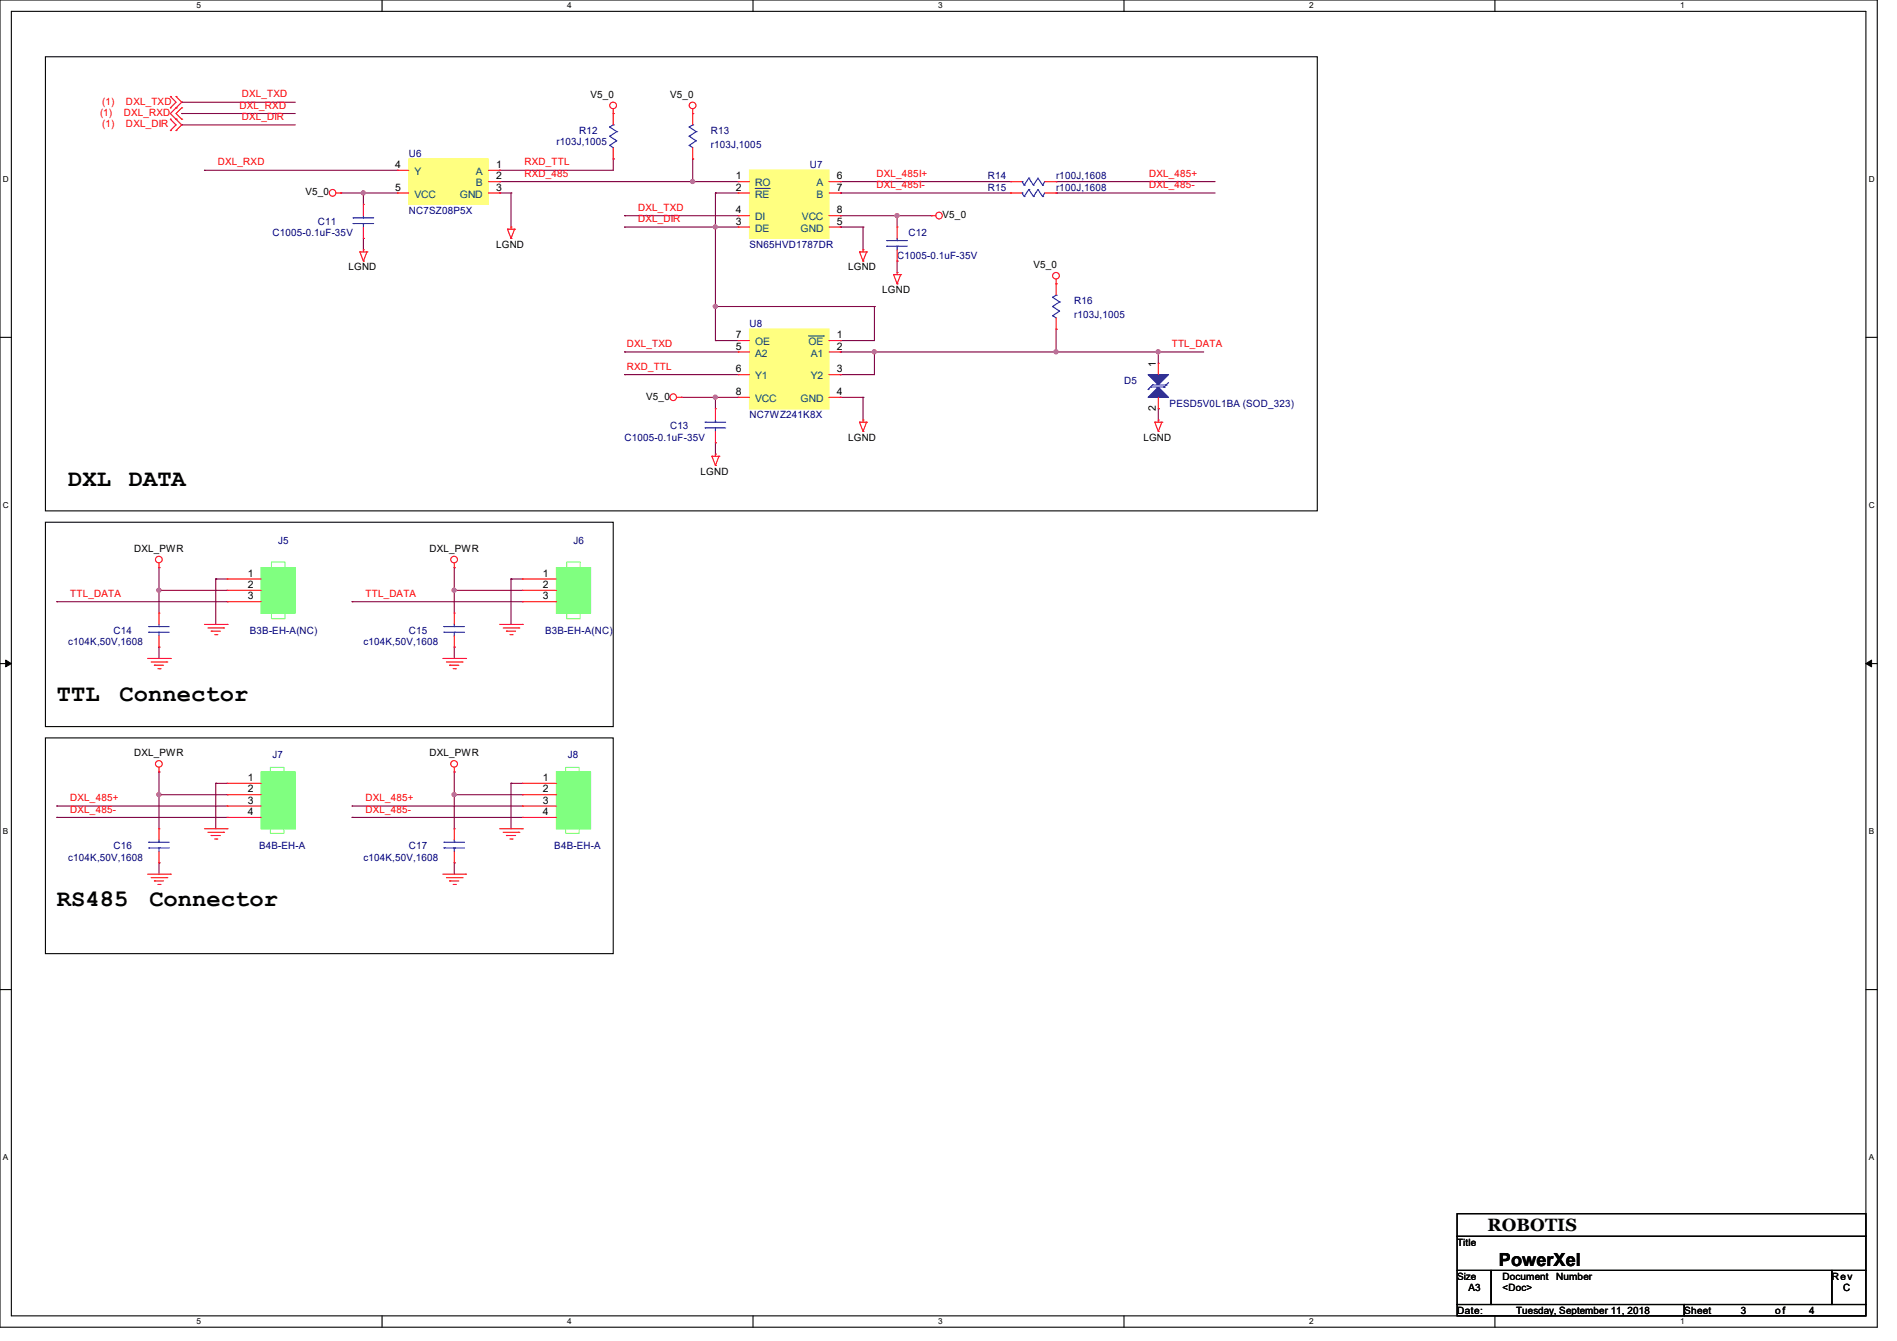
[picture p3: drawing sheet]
<svg xmlns="http://www.w3.org/2000/svg" width="297mm" height="210mm" viewBox="0 0 297 210" stroke-linecap="round" stroke-linejoin="round" font-family="sans-serif">
<path d="M0 0h293.9v207.9h-293.9zM1.8 1.8h290.3v204.3h-290.3z" fill="none" stroke="#000" stroke-width=".17"/>
<g fill="#fff">
<path d="M30.8 .2h.7v1.4h-.7z"/>
<path d="M30.8 206.2h.7v1.4h-.7z"/>
</g>
<path d="M59.8 0v1.8M59.8 206.1v1.8" fill="none" stroke="#000" stroke-width=".17"/>
<g fill="#fff">
<path d="M88.8 .2h.7v1.4h-.7z"/>
<path d="M88.8 206.2h.7v1.4h-.7z"/>
</g>
<path d="M117.9 0v1.8M117.9 206.1v1.8" fill="none" stroke="#000" stroke-width=".17"/>
<g fill="#fff">
<path d="M146.9 .2h.7v1.4h-.7z"/>
<path d="M146.9 206.2h.7v1.4h-.7z"/>
</g>
<path d="M176 0v1.8M176 206.1v1.8" fill="none" stroke="#000" stroke-width=".17"/>
<g fill="#fff">
<path d="M205 .2h.7v1.4h-.7z"/>
<path d="M205 206.2h.7v1.4h-.7z"/>
</g>
<path d="M234.1 0v1.8M234.1 206.1v1.8" fill="none" stroke="#000" stroke-width=".17"/>
<g fill="#fff">
<path d="M263.1 .2h.6v1.4h-.6z"/>
<path d="M263.1 206.2h.6v1.4h-.6z"/>
<path d="M.5 27.3h.9v1.4h-.9z"/>
<path d="M292.6 27.3h.9v1.4h-.9z"/>
<path d="M.5 78.4h.9v1.4h-.9z"/>
<path d="M292.6 78.4h.9v1.4h-.9z"/>
</g>
<path d="M0 52.8h1.8M292.1 52.8h1.8" fill="none" stroke="#000" stroke-width=".17"/>
<g fill="#fff">
<path d="M.5 129.5h.8v1.4h-.8z"/>
<path d="M292.6 129.5h.8v1.4h-.8z"/>
</g>
<path d="M0 103.9h1.8M292.1 103.9h1.8" fill="none" stroke="#000" stroke-width=".17"/>
<path d="M.9 103.4l.9 .5-.9 .5zM292.1 103.9l.9-.5v1z" fill="#000" stroke="#000" stroke-width=".16"/>
<g fill="#fff">
<path d="M.5 180.5h.8v1.4h-.8z"/>
<path d="M292.6 180.5h.8v1.4h-.8z"/>
</g>
<path d="M7.1 8.9h199.1v71.1h-199.1zM7.1 81.8h88.9v32h-88.9zM7.1 115.6h88.9v33.8h-88.9zM0 155h1.8M292.1 155h1.8M228.1 190.1h64v3.5h-64zM228.1 193.6h64v5.4h-64zM228.1 199h5.4v5.3h-5.4zM233.5 199h53.3v5.3h-53.3zM286.8 199h5.3v5.3h-5.3zM228.1 204.3h35.6v1.8h-35.6zM263.7 204.3h28.4v1.8h-28.4z" fill="none" stroke="#000" stroke-width=".17"/>
<g fill="none" stroke="#800040" stroke-width=".17">
<path d="M28.4 16h.1M28.4 17.8h.1M28.4 19.6h.1M28.4 16h17.8M28.4 17.8h17.8M28.4 19.6h17.8M32 26.7h.1M32 26.7h30.2M53.3 30.2h.1M53.3 30.2h8.9M56.9 30.2h.1M56.9 37.3h.1"/>
<path d="M56.9 30.2v1.8M56.9 37.3v1.8M78.2 26.7h.1M78.2 28.4h.1M78.2 30.2h.1M78.2 28.4h37.4M78.2 30.2h1.8M80 30.2h.1M80 30.2v5.4M96 24.9h.1M96 24.9v1.8h-17.8M97.8 33.8h.1"/>
<path d="M97.8 35.6h.1M97.8 33.8h17.8M97.8 35.6h17.8M108.5 24.9h.1M108.5 28.4h.1M108.5 24.9v3.5M112 30.2h.1M112 35.6h.1M112 30.2h3.6M112 30.2v23.1M131.6 28.4h.1M131.6 30.2h.1"/>
<path d="M131.6 33.8h.1M131.6 35.6h.1M131.6 28.4h26.6M131.6 30.2h26.6M131.6 33.8h14.2M131.6 35.6h3.5M135.1 35.6h.1M135.1 35.6v3.5M140.5 33.8h.1M140.5 33.8v1.8M165.4 28.4h.1M165.4 30.2h.1"/>
<path d="M165.4 28.4h24.8M165.4 30.2h24.8M97.8 55.1h.1M97.8 58.7h.1M97.8 55.1h17.8M97.8 58.7h17.8M112 48h.1M112 53.3h.1M112 48h24.9M112 53.3h3.6M131.6 53.3h.1M131.6 55.1h.1"/>
<path d="M131.6 58.7h.1M131.6 55.1h56.9M136.9 48h.1M136.9 55.1h.1M136.9 48v5.3h-5.3M136.9 55.1v3.6h-5.3M140.5 40.9h.1M140.5 40.9v1.8M165.4 51.6h.1M165.4 55.1h.1M165.4 51.6v3.5M181.4 55.1h.1"/>
<path d="M181.4 55.1v1.8M106.7 62.2h.1M106.7 62.2h8.9M112 62.2h.1M112 69.3h.1M112 62.2v1.8M112 69.3v1.8M131.6 62.2h.1M131.6 62.2h3.5M135.1 62.2h.1M135.1 62.2v3.6M181.4 64h.1"/>
<path d="M181.4 64v1.8M8.9 94.2h.1M8.9 94.2h26.7M24.9 88.9h.1M24.9 92.5h.1M24.9 88.9v7.1M24.9 92.5h10.7M33.8 90.7h.1M33.8 90.7h1.8M33.8 90.7v7.1M55.1 94.2h.1M55.1 94.2h26.7"/>
<path d="M71.1 88.9h.1M71.1 92.5h.1M71.1 88.9v7.1M71.1 92.5h10.7M80 90.7h.1M80 90.7v7.1M80 90.7h1.8M24.9 101.3h.1M24.9 101.3v1.8M71.1 101.3h.1M71.1 101.3v1.8M8.9 126.2h.1"/>
<path d="M8.9 128h.1M8.9 126.2h26.7M8.9 128h26.7M24.9 120.9h.1M24.9 124.5h.1M24.9 135.1h.1M24.9 120.9v8.9M24.9 135.1v1.8M24.9 124.5h10.7M33.8 122.7h.1M33.8 122.7v7.1M33.8 122.7h1.8"/>
<path d="M55.1 126.2h.1M55.1 128h.1M55.1 126.2h26.7M55.1 128h26.7M71.1 120.9h.1M71.1 124.5h.1M71.1 135.1h.1M71.1 120.9v8.9M71.1 135.1v1.8M71.1 124.5h10.7M80 122.7h.1M80 122.7v7.1"/>
<path d="M80 122.7h1.8"/>
</g>
<g fill="#f0f" stroke="#f0f" stroke-width=".17">
<circle cx="108.4" cy="28.4" r=".32"/>
<circle cx="56.9" cy="30.2" r=".32"/>
<circle cx="140.4" cy="33.8" r=".32"/>
<circle cx="112" cy="35.5" r=".32"/>
<circle cx="112" cy="48" r=".32"/>
<circle cx="165.3" cy="55.1" r=".32"/>
<circle cx="136.9" cy="55.1" r=".32"/>
<circle cx="181.3" cy="55.1" r=".32"/>
<circle cx="112" cy="62.2" r=".32"/>
<circle cx="24.9" cy="92.4" r=".32"/>
<circle cx="71.1" cy="92.4" r=".32"/>
<circle cx="24.9" cy="124.4" r=".32"/>
<circle cx="71.1" cy="124.4" r=".32"/>
</g>
<g fill="none" stroke="#f00" stroke-width=".17">
<path d="M26.7 15.1h.1M26.7 16.9h.1M26.7 18.7h.1M26.7 15.1l.9 .9-.9 .9M26.7 18.7l.9 .9-.9 .8M27.6 16.9h.1M27.6 15.1h.1M27.6 18.7h.1M27.6 15.1l.8 .9-1.7 1.8 1.7 1.8-.8 .8M28.4 18.7h.1M28.4 16.9h.1M28.4 16.9l-.8 .9 .8 .9"/>
<path d="M96 17.8h.1M96 17.1v2.5M108.5 17.8h.1M108.5 17.1v2.5M26.7 20.4h.1M27.6 20.4h.1M52.6 30.2h.7M53.3 30.2h.1M56.3 39.5h.1M56.3 39.5h1.1M56.3 39.5l.6 1.4M56.9 39.1h.1"/>
<path d="M56.9 32h.1M56.9 37.3h.1M56.9 32v1.8M56.9 35.6v1.7M56.9 39.1v.4M57.4 39.5h.1M57.4 39.5l-.5 1.4M62.2 26.7h.1M62.2 30.2h.1M62.2 30.2h1.8M62.2 26.7h1.8M76.5 30.2h1.7"/>
<path d="M76.5 26.7h1.7M76.5 28.4h1.7M78.2 30.2h.1M78.2 26.7h.1M78.2 28.4h.1M79.5 35.9h.1M79.5 35.9h1.1M79.5 35.9l.5 1.4M80 35.6h.1M80 37.3h.1M80 35.6v.3M80.6 35.9h.1"/>
<path d="M80.6 35.9l-.6 1.4M96 24.9h.1M96 23.1v1.8M108.5 24.9h.1M108.5 23.1v1.8M115.6 35.6h.1M115.6 28.4h.1M115.6 30.2h.1M115.6 33.8h.1M115.6 30.2h1.7M115.6 33.8h1.7M115.6 28.4h1.7"/>
<path d="M115.6 35.6h1.7M129.8 30.2h1.8M129.8 33.8h1.8M129.8 28.4h1.8M129.8 35.6h1.8M131.6 35.6h.1M131.6 33.8h.1M131.6 28.4h.1M131.6 30.2h.1M134.6 39.5h.1M134.6 39.5h1.1M134.6 39.5l.5 1.4"/>
<path d="M135.1 39.1h.1M135.1 39.1v.4M135.7 39.5h.1M135.7 39.5l-.6 1.4M140.5 35.6h.1M140.5 35.6v1.7M140.5 39.1v1.8M145.8 33.8h.1M145.8 33.8h.7M158.2 30.2h.1M158.2 28.4h.1M158.2 30.2h1.8"/>
<path d="M158.2 28.4h1.8M163.6 30.2h1.8M163.6 28.4h1.8M165.4 30.2h.1M165.4 28.4h.1M56.9 40.9h.1M115.6 58.7h.1M115.6 53.3h.1M115.6 55.1h.1M115.6 58.7h1.7M115.6 53.3h1.7M115.6 55.1h1.7"/>
<path d="M129.8 58.7h1.8M129.8 53.3h1.8M129.8 55.1h1.8M131.6 58.7h.1M131.6 53.3h.1M131.6 55.1h.1M135.1 40.9h.1M139.9 43h.1M139.9 43h1.1M139.9 43l.6 1.4M140.5 42.7h.1M140.5 44.4h.1"/>
<path d="M140.5 40.9h.1M140.5 42.7v.3M141 43h.1M141 43l-.5 1.4M165.4 44.4h.1M165.4 51.6h.1M165.4 43.7v2.5M165.4 49.8v1.8M181.4 56.9h.1M181.4 56.9v1.8M106 62.2h.7M106.7 62.2h.1"/>
<path d="M111.5 71.5h.1M111.5 71.5h1.1M111.5 71.5l.5 1.4M112 71.1h.1M112 72.9h.1M112 64h.1M112 69.3h.1M112 64v1.8M112 67.6v1.7M112 71.1v.4M112.6 71.5h.1M112.6 71.5l-.6 1.4"/>
<path d="M115.6 62.2h.1M115.6 62.2h1.7M129.8 62.2h1.8M131.6 62.2h.1M134.6 66.1h.1M134.6 66.1h1.1M134.6 66.1l.5 1.5M135.1 65.8h.1M135.1 67.6h.1M135.1 65.8v.3M135.7 66.1h.1M135.7 66.1l-.6 1.5"/>
<path d="M180.8 66.1h.1M180.8 66.1h1.1M180.8 66.1l.6 1.5M181.4 65.8h.1M181.4 67.6h.1M181.4 64h.1M181.4 62.2v1.8M181.4 65.8v.3M181.9 66.1h.1M181.9 66.1l-.5 1.5M24.9 88.9h.1M24.9 96h.1"/>
<path d="M24.9 88.2v.7M24.9 96v1.8M24.9 99.6v1.7M32 97.8h3.6M32.6 98.3h2.4M33.1 98.8h.1M33.1 98.8h1.4M33.6 99.4h.4M34 99.4h.1M35 98.3h.1M35.6 97.8h.1M35.6 90.7h.1"/>
<path d="M35.6 92.5h.1M35.6 94.2h.1M35.6 90.7h5.3M35.6 92.5h5.3M35.6 94.2h5.3M71.1 88.9h.1M71.1 96h.1M71.1 88.2v.7M71.1 96v1.8M71.1 99.6v1.7M78.2 97.8h3.6M78.8 98.3h2.4"/>
<path d="M79.3 98.8h.1M79.3 98.8h1.4M79.8 99.4h.4M80.2 99.4h.1M81.2 98.3h.1M81.8 97.8h.1M81.8 90.7h.1M81.8 92.5h.1M81.8 94.2h.1M81.8 90.7h5.3M81.8 92.5h5.3M81.8 94.2h5.3"/>
<path d="M23.1 103.1h3.6M23.7 103.7h2.4M24.2 104.2h.1M24.2 104.2h1.4M24.7 104.7h.4M24.9 101.3h.1M25.1 104.7h.1M26.1 103.7h.1M26.7 103.1h.1M69.3 103.1h3.6M69.9 103.7h2.4M70.4 104.2h.1"/>
<path d="M70.4 104.2h1.4M71 104.7h.3M71.1 101.3h.1M71.3 104.7h.1M72.3 103.7h.1M72.9 103.1h.1M23.1 136.9h3.6M23.7 137.5h2.4M24.2 138h.1M24.2 138h1.4M24.7 138.5h.4M24.9 120.9h.1"/>
<path d="M24.9 129.8h.1M24.9 135.1h.1M24.9 120.2v.7M24.9 129.8v1.8M24.9 133.3v1.8M25.1 138.5h.1M26.1 137.5h.1M26.7 136.9h.1M32 129.8h3.6M32.6 130.3h2.4M33.1 130.9h.1M33.1 130.9h1.4"/>
<path d="M33.6 131.4h.4M34 131.4h.1M35 130.3h.1M35.6 129.8h.1M35.6 122.7h.1M35.6 124.5h.1M35.6 126.2h.1M35.6 128h.1M35.6 122.7h5.3M35.6 124.5h5.3M35.6 126.2h5.3M35.6 128h5.3"/>
<path d="M69.3 136.9h3.6M69.9 137.5h2.4M70.4 138h.1M70.4 138h1.4M71 138.5h.3M71.1 120.9h.1M71.1 129.8h.1M71.1 135.1h.1M71.1 120.2v.7M71.1 129.8v1.8M71.1 133.3v1.8M71.3 138.5h.1"/>
<path d="M72.3 137.5h.1M72.9 136.9h.1M78.2 129.8h3.6M78.8 130.3h2.4M79.3 130.9h.1M79.3 130.9h1.4M79.8 131.4h.4M80.2 131.4h.1M81.2 130.3h.1M81.8 129.8h.1M81.8 122.7h.1M81.8 124.5h.1"/>
<path d="M81.8 126.2h.1M81.8 128h.1M81.8 122.7h5.3M81.8 124.5h5.3M81.8 126.2h5.3M81.8 128h5.3"/>
<circle cx="96" cy="16.5" r=".52"/>
<circle cx="108.4" cy="16.5" r=".52"/>
<circle cx="52.1" cy="30.2" r=".52"/>
<circle cx="147" cy="33.8" r=".52"/>
<circle cx="165.3" cy="43.2" r=".52"/>
<circle cx="105.4" cy="62.2" r=".52"/>
<circle cx="24.9" cy="87.6" r=".52"/>
<circle cx="71.1" cy="87.6" r=".52"/>
<circle cx="24.9" cy="119.6" r=".52"/>
<circle cx="71.1" cy="119.6" r=".52"/>
</g>
<g fill="none" stroke="#00f" stroke-width=".17">
<path d="M95.5 19.9h.1M95.5 19.9l1.1 .7M96 19.6h.1M96 19.6l-.5 .3M107.9 19.9h.1M107.9 19.9l1.1 .7M108.5 19.6h.1M108.5 19.6l-.6 .3M55.3 35h.1M55.3 34.1h.1M55.3 35h3.2M55.3 34.1h3.2"/>
<path d="M56.9 34.1h.1M56.9 35h.1M56.9 33.8v.3M56.9 35v.6M95.5 22.8h.1M95.5 21.3h.1M95.5 22.8l.5 .3M95.5 21.3l1.1 .8-1.1 .7M96.6 20.6h.1M96.6 20.6l-1.1 .7M107.9 22.8h.1M107.9 21.3h.1"/>
<path d="M107.9 22.8l.6 .3M107.9 21.3l1.1 .8-1.1 .7M109 20.6h.1M109 20.6l-1.1 .7M138.9 38.6h.1M138.9 37.7h.1M138.9 38.6h3.2M138.9 37.7h3.2M140.5 37.7h.1M140.5 38.6h.1M140.5 37.3v.4M140.5 38.6v.5"/>
<path d="M160 30.2h.1M160 28.4h.1M160 30.2l.4 .6M160 28.4l.4 .6M160.4 30.8h.1M160.4 29h.1M161.1 29.7h.1M161.1 27.9h.1M161.1 29.7l.7 1.1M161.1 29.7l-.7 1.1M161.1 27.9l.7 1.1M161.1 27.9l-.7 1.1"/>
<path d="M161.8 30.8h.1M161.8 29h.1M161.8 30.8l.7-1.1 .7 1.1M161.8 29l.7-1.1 .7 1.1M163.2 30.8h.1M163.2 29h.1M163.6 30.2l-.4 .6M163.6 28.4l-.4 .6M164.8 49.4h.1M164.8 48h.1M164.8 46.6h.1M164.8 49.4l.6 .4"/>
<path d="M164.8 48l1.1 .7-1.1 .7M164.8 46.6l1.1 .7M165.4 46.2h.1M165.4 46.2l-.6 .4M165.9 47.3h.1M165.9 47.3l-1.1 .7M183 59.9l-.8 .7M110.4 67h.1M110.4 66.1h.1M110.4 67h3.2M110.4 66.1h3.2M112 66.1h.1"/>
<path d="M112 67h.1M112 65.8v.3M112 67v.6M179.7 61h.1M180.1 60.6h2.1M182.2 60.6h.1M182.6 60.3h.1M182.6 60.3h-2.1l-.8 .7M23.3 99h.1M23.3 98.1h.1M23.3 99h3.2M23.3 98.1h3.2"/>
<path d="M24.9 98.1h.1M24.9 99h.1M24.9 97.8v.3M24.9 99v.6M69.5 99h.1M69.5 98.1h.1M69.5 99h3.2M69.5 98.1h3.2M71.1 98.1h.1M71.1 99h.1M71.1 97.8v.3M71.1 99v.6"/>
<path d="M23.3 132.8h.1M23.3 131.9h.1M23.3 132.8h3.2M23.3 131.9h3.2M24.9 131.9h.1M24.9 132.8h.1M24.9 131.6v.3M24.9 132.8v.5M69.5 132.8h.1M69.5 131.9h.1M69.5 132.8h3.2M69.5 131.9h3.2"/>
<path d="M71.1 131.9h.1M71.1 132.8h.1M71.1 131.6v.3M71.1 132.8v.5"/>
</g>
<g fill="#00f" stroke="#00f" stroke-width=".17">
<path d="M179.7 62.2l1.7-1.6 1.6 1.6z" fill-rule="evenodd"/>
<path d="M179.7 58.7h3.3l-1.6 1.6z" fill-rule="evenodd"/>
</g>
<path d="M64 24.9h12.5v7.1h-12.5zM117.3 26.7h12.5v10.6h-12.5zM117.3 51.6h12.5v12.4h-12.5z" fill="none" stroke="#ffff80" stroke-width=".17"/>
<g fill="#ffff80" stroke="#ffff80" stroke-width=".17">
<path d="M64 24.9h12.5v7.1h-12.5z" fill-rule="evenodd"/>
<path d="M117.3 51.6h12.5v12.4h-12.5z" fill-rule="evenodd"/>
<path d="M117.3 26.7h12.5v10.6h-12.5z" fill-rule="evenodd"/>
</g>
<path d="M40.9 88.9h5.3v7.1h-5.3zM42.5 96v.9h2.1v-.9h-.2M42.7 88.9h-.2v-.9h2.1v.9M87.1 88.9h5.4v7.1h-5.4zM88.7 96v.9h2.1v-.9h-.1M88.9 88.9h-.2v-.9h2.1v.9M40.9 120.9h5.3v8.9h-5.3zM42.3 129.8v.7h2.1v-.7M42.3 120.9v-.7h2.1v.7M87.1 120.9h5.4v8.9h-5.4zM88.6 129.8v.7h2.1v-.7M88.6 120.9v-.7h2.1v.7" fill="none" stroke="#80ff80" stroke-width=".17"/>
<g fill="#80ff80" stroke="#80ff80" stroke-width=".17">
<path d="M87.1 120.9h5.4v8.9h-5.4z" fill-rule="evenodd"/>
<path d="M40.9 88.9h5.3v7.1h-5.3z" fill-rule="evenodd"/>
<path d="M87.1 88.9h5.4v7.1h-5.4z" fill-rule="evenodd"/>
<path d="M40.9 120.9h5.3v8.9h-5.3z" fill-rule="evenodd"/>
</g>
<path d="M118.2 29.5h2.2M120.4 29.5h.1M126.6 52.6h2.3M128.9 52.6h.1" fill="none" stroke="#004080" stroke-width=".16"/>
<g font-size="3.7">
<text x="10.7" y="76.1">DXL</text>
<text x="20.2" y="76.1">DATA</text>
<text x="8.9" y="109.9">TTL</text>
<text x="18.7" y="109.9">Connector</text>
<text x="8.9" y="141.9">RS485</text>
<text x="23.4" y="141.9">Connector</text>
</g>
<g font-size="2.8">
<text x="232.9" y="192.8">ROBOTIS</text>
<text x="234.7" y="198.2">PowerXel</text>
</g>
<g font-size="1.6" fill="#f00">
<text x="16" y="16.4">(1)</text>
<text x="19.7" y="16.4">DXL_TXD</text>
<text x="37.5" y="17">DXL_RXD</text>
<text x="37.8" y="15.2">DXL_TXD</text>
<text x="15.7" y="18.2">(1)</text>
<text x="16" y="19.9">(1)</text>
<text x="19.4" y="18.2">DXL_RXD</text>
<text x="19.7" y="19.9">DXL_DIR</text>
<text x="37.8" y="18.8">DXL_DIR</text>
<text x="34.1" y="25.9">DXL_RXD</text>
<text x="82.1" y="25.9">RXD_TTL</text>
<text x="82.1" y="27.7">RXD_485</text>
<text x="137.2" y="27.7">DXL_485I+</text>
<text x="137.2" y="29.5">DXL_485I-</text>
<text x="179.9" y="27.7">DXL_485+</text>
<text x="179.9" y="29.5">DXL_485-</text>
<text x="99.9" y="33">DXL_TXD</text>
<text x="99.9" y="34.8">DXL_DIR</text>
<text x="98.1" y="54.4">DXL_TXD</text>
<text x="98.1" y="57.9">RXD_TTL</text>
<text x="183.5" y="54.4">TTL_DATA</text>
<text x="11" y="93.5">TTL_DATA</text>
<text x="57.2" y="93.5">TTL_DATA</text>
<text x="11" y="125.5">DXL_485+</text>
<text x="57.2" y="125.5">DXL_485+</text>
<text x="11" y="127.3">DXL_485-</text>
<text x="57.2" y="127.3">DXL_485-</text>
</g>
<g font-size="1.6">
<text x="92.5" y="15.3">V5_0</text>
<text x="104.9" y="15.3">V5_0</text>
<text x="61.9" y="26.3">4</text>
<text x="61.9" y="29.8">5</text>
<text x="77.7" y="29.8">3</text>
<text x="77.7" y="26.3">1</text>
<text x="77.7" y="28.1">2</text>
<text x="115.2" y="28.1">1</text>
<text x="115.2" y="29.8">2</text>
<text x="131" y="28.1">6</text>
<text x="131" y="29.8">7</text>
<text x="47.8" y="30.6">V5_0</text>
<text x="115.2" y="35.2">3</text>
<text x="115.2" y="33.4">4</text>
<text x="131" y="35.2">5</text>
<text x="131" y="33.4">8</text>
<text x="147.6" y="34.2">V5_0</text>
<text x="77.7" y="38.8">LGND</text>
<text x="161.8" y="42">V5_0</text>
<text x="54.6" y="42.3">LGND</text>
<text x="132.8" y="42.3">LGND</text>
<text x="138.1" y="45.9">LGND</text>
<text x="115.2" y="53">7</text>
<text x="131" y="53">1</text>
<text x="115.2" y="58.3">6</text>
<text x="115.2" y="54.7">5</text>
<text x="131" y="58.3">3</text>
<text x="131" y="54.7">2</text>
<text x="181" y="57.4" transform="rotate(-90 181 57.4)">1</text>
<text x="101.2" y="62.6">V5_0</text>
<text x="115.2" y="61.8">8</text>
<text x="131" y="61.8">4</text>
<text x="181" y="64.3" transform="rotate(-90 181 64.3)">2</text>
<text x="132.8" y="69">LGND</text>
<text x="179" y="69">LGND</text>
<text x="109.7" y="74.3">LGND</text>
<text x="21" y="86.4">DXL_PWR</text>
<text x="67.2" y="86.4">DXL_PWR</text>
<text x="38.8" y="90.3">1</text>
<text x="38.8" y="92.1">2</text>
<text x="38.8" y="93.9">3</text>
<text x="85" y="90.3">1</text>
<text x="85" y="92.1">2</text>
<text x="85" y="93.9">3</text>
<text x="21" y="118.4">DXL_PWR</text>
<text x="67.2" y="118.4">DXL_PWR</text>
<text x="38.8" y="122.3">1</text>
<text x="38.8" y="124.1">2</text>
<text x="38.8" y="125.9">3</text>
<text x="85" y="122.3">1</text>
<text x="85" y="124.1">2</text>
<text x="85" y="125.9">3</text>
<text x="38.8" y="127.6">4</text>
<text x="85" y="127.6">4</text>
<text x="228.1" y="195.1">Title</text>
<text x="228.1" y="200.4">Size</text>
<text x="229.9" y="202.2">A3</text>
<text x="235.2" y="200.4">Document</text>
<text x="235.2" y="202.2">&lt;Doc&gt;</text>
<text x="243.7" y="200.4">Number</text>
<text x="286.8" y="200.4">Rev</text>
<text x="288.6" y="202.2">C</text>
<text x="228.1" y="205.7">Date:</text>
<text x="237.4" y="205.7">Tuesday, September 11, 2018</text>
<text x="263.7" y="205.7">Sheet</text>
<text x="272.6" y="205.7">3</text>
<text x="277.9" y="205.7">o f</text>
<text x="283.2" y="205.7">4</text>
</g>
<g font-size="1.6" fill="#000080">
<text x="87.1" y="22.8">r103J,1005</text>
<text x="90.7" y="21">R12</text>
<text x="111.3" y="21">R13</text>
<text x="111.3" y="23.1">r103J,1005</text>
<text x="64" y="24.6">U6</text>
<text x="126.8" y="26.3">U7</text>
<text x="154.7" y="29.9">R15</text>
<text x="154.7" y="28.1">R14</text>
<text x="165.3" y="29.9">r100J,1608</text>
<text x="165.3" y="28.1">r100J,1608</text>
<text x="49.8" y="35.2">C11</text>
<text x="64" y="33.4">NC7SZ08P5X</text>
<text x="42.7" y="37">C1005-0.1uF-35V</text>
<text x="117.3" y="38.8">SN65HVD1787DR</text>
<text x="140.5" y="40.6">C1005-0.1uF-35V</text>
<text x="142.2" y="37">C12</text>
<text x="168.2" y="47.7">R16</text>
<text x="117.3" y="51.2">U8</text>
<text x="168.2" y="49.8">r103J,1005</text>
<text x="117.3" y="65.4">NC7WZ241K8X</text>
<text x="176" y="60.1">D5</text>
<text x="183.1" y="63.7">PESD5V0L1BA (SOD_323)</text>
<text x="97.8" y="69">C1005-0.1uF-35V</text>
<text x="104.9" y="67.2">C13</text>
<text x="43.6" y="85.2">J5</text>
<text x="89.8" y="85.2">J6</text>
<text x="10.7" y="101">c104K,50V,1608</text>
<text x="17.8" y="99.2">C14</text>
<text x="39.1" y="99.2">B3B-EH-A(NC)</text>
<text x="56.9" y="101">c104K,50V,1608</text>
<text x="64" y="99.2">C15</text>
<text x="85.3" y="99.2">B3B-EH-A(NC)</text>
<text x="42.7" y="118.8">J7</text>
<text x="88.9" y="118.8">J8</text>
<text x="10.7" y="134.8">c104K,50V,1608</text>
<text x="17.8" y="133">C16</text>
<text x="40.6" y="133">B4B-EH-A</text>
<text x="56.9" y="134.8">c104K,50V,1608</text>
<text x="64" y="133">C17</text>
<text x="86.8" y="133">B4B-EH-A</text>
</g>
<g font-size="1.6" fill="#004080">
<text x="64.9" y="27.4">Y</text>
<text x="74.5" y="27.4">A</text>
<text x="74.5" y="29.2">B</text>
<text x="118.2" y="29.2">RO</text>
<text x="127.8" y="29.2">A</text>
<text x="64.9" y="30.9">VCC</text>
<text x="72" y="30.9">GND</text>
<text x="118.2" y="30.9">RE</text>
<text x="118.2" y="34.5">DI</text>
<text x="125.6" y="34.5">VCC</text>
<text x="127.8" y="30.9">B</text>
<text x="118.2" y="36.3">DE</text>
<text x="125.3" y="36.3">GND</text>
<text x="118.2" y="59.4">Y1</text>
<text x="118.2" y="54.1">OE</text>
<text x="118.2" y="55.8">A2</text>
<text x="126.6" y="54.1">OE</text>
<text x="127" y="59.4">Y2</text>
<text x="127" y="55.8">A1</text>
<text x="118.2" y="63">VCC</text>
<text x="125.3" y="63">GND</text>
</g>
<g font-size="1.3">
<text x="30.8" y="1.3">5</text>
<text x="88.8" y="1.3">4</text>
<text x="146.9" y="1.3">3</text>
<text x="205" y="1.3">2</text>
<text x="263.1" y="1.3">1</text>
<text x=".5" y="28.4">D</text>
<text x="292.6" y="28.4">D</text>
<text x=".5" y="79.5">C</text>
<text x="292.6" y="79.5">C</text>
<text x=".5" y="130.6">B</text>
<text x="292.6" y="130.6">B</text>
<text x=".5" y="181.7">A</text>
<text x="292.6" y="181.7">A</text>
<text x="30.8" y="207.4">5</text>
<text x="88.8" y="207.4">4</text>
<text x="146.9" y="207.4">3</text>
<text x="205" y="207.4">2</text>
<text x="263.1" y="207.4">1</text>
</g>
</svg>
